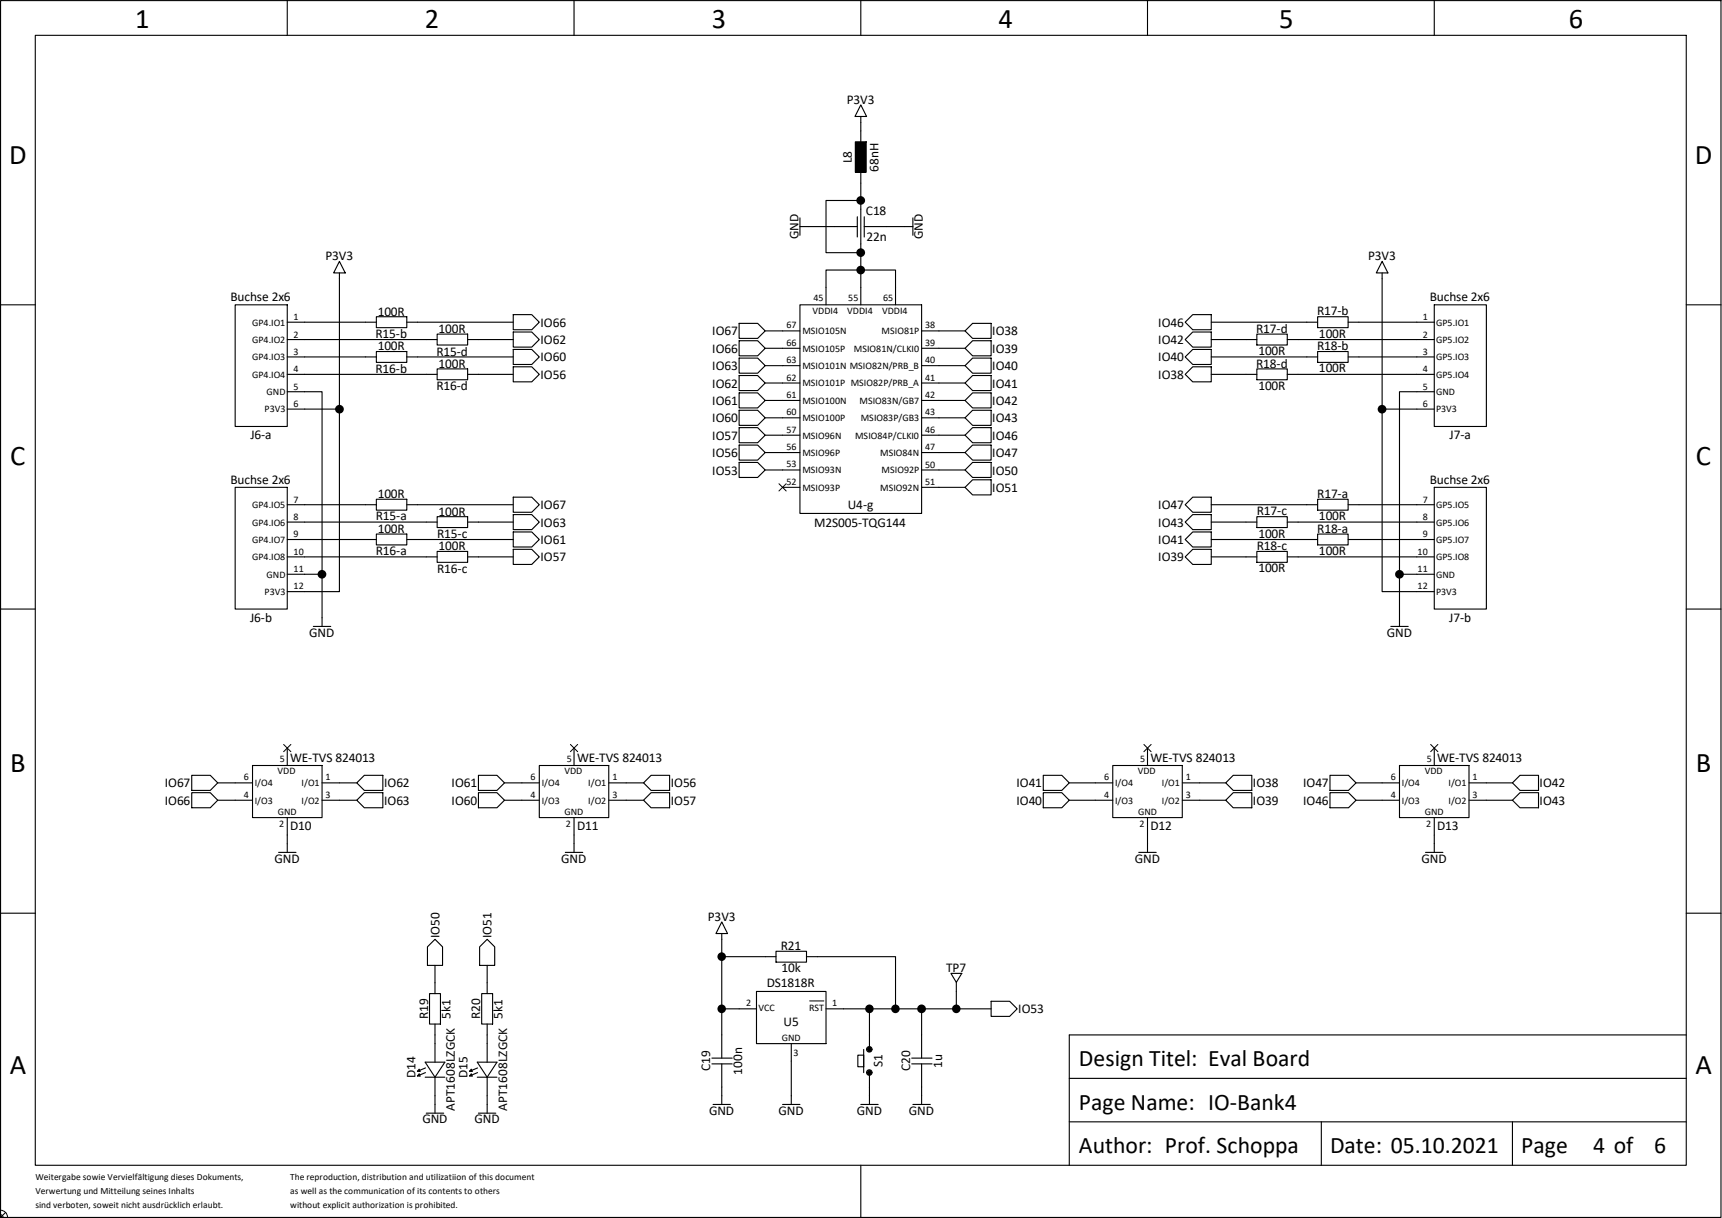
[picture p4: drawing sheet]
<svg xmlns="http://www.w3.org/2000/svg" width="297mm" height="210mm" viewBox="0 0 297 210" stroke-linecap="round" stroke-linejoin="round" font-family="sans-serif">
<g fill="none" stroke="#000" stroke-width=".19">
<path d="M.1 .1h296.7v209.8h-296.7zM6.1 6.1h284.7v194.8h-284.7zM49.5 .1v6M99 .1v6M148.5 18.1l1 2h-2zM148.5 .1v6M197.9 .1v6M247.4 .1v6M138 39.1h9.9M138 37.6v3M147.5 24.5h1.9v5.2h-1.9zM147.9 37.4v3.5"/>
<path d="M148.5 34.6h-6v9h6M148.5 20.1v4.4M148.5 29.7v22.9M149.1 39.1h8.4M149.1 37.4v3.5M157.5 37.6v3M.1 52.6h6M40.6 52.6h8.9v20.9h-8.9zM49.5 55.6h15.4M49.5 58.5h25.9M58.5 45.1l1 2h-2zM58.5 47.1v23.4"/>
<path d="M64.9 54.6h5.3v1.9h-5.3zM70.2 55.6h18.3M75.4 57.6h5.3v1.9h-5.3zM80.7 58.5h7.8M88.5 57.2h3.2l1.3 1.3-1.3 1.4h-3.2zM88.5 54.3h3.2l1.3 1.3-1.3 1.3h-3.2zM127.5 55.8h3.2l1.3 1.3-1.3 1.2h-3.2zM127.5 58.8h3.2l1.3 1.3-1.3 1.3h-3.2zM132 57.1h6M138 52.6h21v35.9h-21zM142.5 52.6v-6h12v6M159 57.1h7.4"/>
<path d="M166.4 57.1l1.4-1.3h3.1v2.5h-3.1zM204.4 55.6l1.3-1.3h3.2v2.6h-3.2zM204.4 58.5l1.3-1.3h3.2v2.7h-3.2zM208.9 55.6h18.4M208.9 58.5h7.9M216.8 57.6h5.2v1.9h-5.2zM222 58.5h25.4M227.3 54.6h5.2v1.9h-5.2zM232.5 55.6h14.9M238.4 45.1l1 2h-2zM238.4 47.1v23.4M247.4 52.6h9v20.9h-9z"/>
<path d="M290.8 52.6h6M49.5 67.5h6v31.5M49.5 61.5h15.4M49.5 64.6h25.9M49.5 70.5h9M58.5 70.5v31.5h-9M64.9 60.6h5.3v1.9h-5.3zM70.2 61.5h18.3M75.4 63.6h5.3v1.9h-5.3zM80.7 64.6h7.8M88.5 60.3h3.2l1.3 1.2-1.3 1.3h-3.2zM88.5 63.2h3.2l1.3 1.4-1.3 1.2h-3.2z"/>
<path d="M127.5 61.7h3.2l1.3 1.3-1.3 1.3h-3.2zM127.5 64.8h3.2l1.3 1.2-1.3 1.3h-3.2zM127.5 67.7h3.2l1.3 1.3-1.3 1.3h-3.2zM127.5 70.7h3.2l1.3 1.3-1.3 1.3h-3.2zM127.5 73.7h3.2l1.3 1.3-1.3 1.3h-3.2zM127.5 76.7h3.2l1.3 1.3-1.3 1.3h-3.2zM127.5 79.7h3.2l1.3 1.3-1.3 1.3h-3.2zM132 60.1h6M132 66h6M132 63h6M132 72h6M132 69h6"/>
<path d="M132 78h6M132 75h6M159 60.1h7.4M159 66h7.4M159 63h7.4M159 72h7.4M159 69h7.4M159 78h7.4M159 75h7.4M166.4 60.1l1.4-1.3h3.1v2.6h-3.1zM166.4 63l1.4-1.3h3.1v2.6h-3.1zM166.4 66l1.4-1.2h3.1v2.5h-3.1z"/>
<path d="M166.4 69l1.4-1.3h3.1v2.6h-3.1zM166.4 72l1.4-1.3h3.1v2.6h-3.1zM166.4 75l1.4-1.3h3.1v2.6h-3.1zM166.4 78l1.4-1.3h3.1v2.6h-3.1zM204.4 61.5l1.3-1.2h3.2v2.5h-3.2zM204.4 64.6l1.3-1.4h3.2v2.6h-3.2zM208.9 61.5h18.4M208.9 64.6h7.9M216.8 63.6h5.2v1.9h-5.2zM222 64.6h25.4M227.3 60.6h5.2v1.9h-5.2zM232.5 61.5h14.9"/>
<path d="M238.4 70.5v31.5h9M238.4 70.5h9M247.4 67.5h-6v31.5M40.6 84h8.9v21h-8.9zM49.5 87h15.4M49.5 90h25.9M49.5 93h15.4M49.5 96h25.9M49.5 99h6M55.5 99v9M64.9 86.1h5.3v1.9h-5.3zM64.9 92.1h5.3v1.9h-5.3z"/>
<path d="M70.2 87h18.3M70.2 93h18.3M75.4 89.1h5.3v1.9h-5.3zM75.4 95.1h5.3v1.9h-5.3zM80.7 90h7.8M80.7 96h7.8M88.5 85.7h3.2l1.3 1.3-1.3 1.3h-3.2zM88.5 91.7h3.2l1.3 1.3-1.3 1.3h-3.2zM88.5 94.7h3.2l1.3 1.3-1.3 1.3h-3.2zM88.5 88.7h3.2l1.3 1.3-1.3 1.3h-3.2zM132 81h6M135 84h3"/>
<path d="M159 84h7.4M159 81h7.4M166.4 81l1.4-1.3h3.1v2.6h-3.1zM166.4 84l1.4-1.3h3.1v2.6h-3.1zM204.4 90l1.3-1.3h3.2v2.6h-3.2zM204.4 87l1.3-1.3h3.2v2.6h-3.2zM204.4 93l1.3-1.3h3.2v2.6h-3.2zM204.4 96l1.3-1.3h3.2v2.6h-3.2zM208.9 87h18.4M208.9 90h7.9M208.9 93h18.4M208.9 96h7.9"/>
<path d="M216.8 89.1h5.2v1.9h-5.2zM216.8 95.1h5.2v1.9h-5.2zM222 90h25.4M222 96h25.4M227.3 86.1h5.2v1.9h-5.2zM227.3 92.1h5.2v1.9h-5.2zM232.5 87h14.9M232.5 93h14.9M241.4 99v9M241.4 99h6M247.4 84h9v21h-9zM.1 105h6"/>
<path d="M54 108h3M239.9 108h3M290.8 105h6M33.1 133.7h3.2l1.3 1.3-1.3 1.3h-3.2zM33.1 136.7h3.2l1.3 1.3-1.3 1.3h-3.2zM37.6 138h6M37.6 135h6M43.6 132h11.9v9h-11.9zM49.5 129v3M55.5 138h6M55.5 135h6M61.5 138l1.3-1.3h3.2v2.6h-3.2z"/>
<path d="M62.8 133.7h3.2v2.6h-3.2l-1.3-1.3zM82.5 133.7h3.2l1.3 1.3-1.3 1.3h-3.2zM82.5 136.7h3.2l1.3 1.3-1.3 1.3h-3.2zM87 138h6M87 135h6M93 132h12v9h-12zM99 129v3M105 138h6M105 135h6M111 135l1.3-1.3h3.2v2.6h-3.2zM111 138l1.3-1.3h3.2v2.6h-3.2zM179.9 136.7h3.2l1.3 1.3-1.3 1.3h-3.2z"/>
<path d="M179.9 133.7h3.2l1.3 1.3-1.3 1.3h-3.2zM184.4 138h7.5M184.4 135h7.5M191.9 132h12v9h-12zM197.9 129v3M203.9 138h7.5M203.9 135h7.5M212.7 136.7h3.2v2.6h-3.2l-1.3-1.3zM212.7 133.7h3.2v2.6h-3.2l-1.3-1.3zM229.4 136.7h3.2l1.3 1.3-1.3 1.3h-3.2zM229.4 133.7h3.2l1.3 1.3-1.3 1.3h-3.2zM233.9 138h7.5"/>
<path d="M233.9 135h7.5M241.4 132h12v9h-12zM247.4 129v3M253.4 138h7.5M253.4 135h7.5M260.9 138l1.3-1.3h3.2v2.6h-3.2zM262.2 133.7h3.2v2.6h-3.2l-1.3-1.3zM.1 157.5h6M48.1 147h2.9M49.5 141v6M97.5 147h3M99 141v6"/>
<path d="M124.5 159l1 2h-2zM196.4 147h3M197.9 141v6M245.9 147h3M247.4 141v6M290.8 157.5h6M73.7 163.3l1.3-1.3 1.3 1.3v3.2h-2.6zM74.1 171.3h1.9v5.3h-1.9zM75 166.5v4.8M75 176.6v6.5M82.7 163.3l1.3-1.3 1.3 1.3v3.2h-2.6zM83.1 171.3h1.9v5.3h-1.9z"/>
<path d="M84 166.5v4.8M84 176.6v6.5M124.5 161v21.4M124.5 174h6M124.5 165h9.3M130.5 171h12v9h-12zM133.8 164h5.3v1.9h-5.3zM136.5 180v10.4M139.1 165h15.4v9M142.5 174h28.4M150 174v6.9M159 174v8.4"/>
<path d="M164 167.8h1.9l-1 1.6zM164.9 169.4v4.6M170.9 172.6h3.2l1.3 1.4-1.3 1.3h-3.2zM290.8 178.4h-106.4v22.5M72.3 184.4l.1 .3h-.4zM72.3 185.2l.1 .3h-.4zM73.3 183.1h3.4l-1.7 2.6zM73.3 185.7h3.4M73.4 184.1l-1.4 .6M73.4 184.9l-1.4 .6M73.5 191.9h3M75 185.7v6.2"/>
<path d="M81.3 184.4l.1 .3h-.4zM81.3 185.2l.1 .3h-.4zM82.3 183.1h3.4l-1.7 2.6zM82.3 185.7h3.4M82.4 184.1l-1.4 .6M82.4 184.9l-1.4 .6M82.5 191.9h3M84 185.7v6.2M122.8 183.4h3.5M122.8 182.4h3.5M123 190.4h3M124.5 183.4v7"/>
<path d="M135 190.4h3M148 181.9h1v2h-1zM148.5 190.4h3M149 180.9v4M150 184.9v5.5M157.3 183.4h3.5M157.3 182.4h3.5M157.5 190.4h3M159 183.4v7M184.4 193.4h106.4M184.4 185.9h106.4M227.9 193.4v7.5"/>
<path d="M260.9 193.4v7.5M148.5 200.9v9"/>
<circle cx="149.9" cy="180.9" r=".47"/>
<circle cx="149.9" cy="184.9" r=".47"/>
</g>
<g fill="#000">
<path d="M147.5 24.5h1.9v5.2h-1.9z" fill-rule="evenodd"/>
<path d="M149.7 184.5h.5l.3 .4-.3 .5h-.5l-.2-.5z" fill-rule="evenodd"/>
<path d="M149.7 180.5h.5l.3 .4-.3 .5h-.5l-.2-.5z" fill-rule="evenodd"/>
<circle cx="148.5" cy="34.6" r=".75"/>
<circle cx="148.5" cy="46.6" r=".75"/>
<circle cx="148.5" cy="43.6" r=".75"/>
<circle cx="58.6" cy="70.6" r=".75"/>
<circle cx="238.4" cy="70.6" r=".75"/>
<circle cx="55.5" cy="99" r=".75"/>
<circle cx="241.4" cy="99" r=".75"/>
<circle cx="124.5" cy="164.9" r=".74"/>
<circle cx="124.5" cy="173.9" r=".74"/>
<circle cx="150" cy="173.9" r=".74"/>
<circle cx="154.4" cy="173.9" r=".74"/>
<circle cx="159" cy="174" r=".75"/>
<circle cx="164.9" cy="173.9" r=".74"/>
</g>
<g fill="none" stroke="#000" stroke-width=".17">
<path d="M134.4 83.4l1.2 1.3M135.6 83.4l-1.2 1.3M48.9 128.4l1.3 1.2M50.2 128.4l-1.3 1.2M98.4 128.4l1.2 1.2M99.6 128.4l-1.2 1.2M197.3 128.4l1.2 1.2M198.5 128.4l-1.2 1.2M246.8 128.4l1.2 1.2M248 128.4l-1.2 1.2M139.7 172.6h2.4M0 208.7a1.27 1.27 0 0 1 1.3 1.2v.1"/>
<path d="M0 209.4a.51 .51 0 0 1 .5 .5v.1M0 209.8l.2 .2M1 209l-1 1"/>
</g>
<g font-size="4.9">
<text x="23.3" y="4.8">1</text>
<text x="73.3" y="4.8">2</text>
<text x="122.8" y="4.8">3</text>
<text x="172.2" y="4.8">4</text>
<text x="220.6" y="4.8">5</text>
<text x="270.6" y="4.8">6</text>
<text x="1.6" y="28.3">D</text>
<text x="292.3" y="28.3">D</text>
<text x="1.8" y="80.2">C</text>
<text x="292.5" y="80.2">C</text>
<text x="1.8" y="133.2">B</text>
<text x="292.5" y="133.2">B</text>
<text x="1.7" y="185.1">A</text>
<text x="292.4" y="185.1">A</text>
</g>
<g font-size="4.1">
<text x="186.1" y="183.9">Design Titel: Eval Board</text>
<text x="186.1" y="191.3">Page Name: IO-Bank4</text>
<text x="186.1" y="198.8">Author: Prof. Schoppa</text>
<text x="229.4" y="198.8">Date: 05.10.2021</text>
<text x="262.4" y="198.8">Page</text>
<text x="274.8" y="198.8">4 of</text>
<text x="285.3" y="198.8">6</text>
</g>
<g font-size="2.3">
<text x="146" y="17.9">P3V3</text>
<text x="146.9" y="28.2" transform="rotate(-90 146.9 28.2)">L8</text>
<text x="151.5" y="29.6" transform="rotate(-90 151.5 29.6)">68nH</text>
<text x="137.7" y="41.3" transform="rotate(-90 137.7 41.3)">GND</text>
<text x="149.4" y="37">C18</text>
<text x="149.5" y="41.5">22n</text>
<text x="159.2" y="41.3" transform="rotate(-90 159.2 41.3)">GND</text>
<text x="56.1" y="44.8">P3V3</text>
<text x="236" y="44.8">P3V3</text>
<text x="39.8" y="51.9">Buchse 2x6</text>
<text x="246.6" y="51.9">Buchse 2x6</text>
<text x="64.8" y="58.3">R15-b</text>
<text x="65.2" y="54.4">100R</text>
<text x="75.6" y="57.4">100R</text>
<text x="93.2" y="59.3">IO62</text>
<text x="93.2" y="56.3">IO66</text>
<text x="122.9" y="57.8">IO67</text>
<text x="171.2" y="57.8">IO38</text>
<text x="199.8" y="59.3">IO42</text>
<text x="199.8" y="56.3">IO46</text>
<text x="216.7" y="57.4">R17-d</text>
<text x="227.2" y="54.4">R17-b</text>
<text x="227.5" y="58.3">100R</text>
<text x="64.8" y="64.3">R16-b</text>
<text x="65.2" y="60.4">100R</text>
<text x="75.3" y="61.3">R15-d</text>
<text x="75.6" y="63.4">100R</text>
<text x="93.2" y="65.3">IO56</text>
<text x="93.2" y="62.3">IO60</text>
<text x="122.9" y="63.8">IO63</text>
<text x="122.9" y="60.8">IO66</text>
<text x="171.2" y="60.8">IO39</text>
<text x="171.2" y="63.8">IO40</text>
<text x="199.8" y="62.3">IO40</text>
<text x="199.8" y="65.3">IO38</text>
<text x="216.7" y="63.4">R18-d</text>
<text x="217" y="61.2">100R</text>
<text x="227.2" y="60.4">R18-b</text>
<text x="227.5" y="64.2">100R</text>
<text x="75.3" y="67.3">R16-d</text>
<text x="122.9" y="69.8">IO61</text>
<text x="122.9" y="66.8">IO62</text>
<text x="171.2" y="69.8">IO42</text>
<text x="171.2" y="66.8">IO41</text>
<text x="217" y="67.2">100R</text>
<text x="43.2" y="75.7">J6-a</text>
<text x="122.9" y="72.8">IO60</text>
<text x="122.9" y="75.8">IO57</text>
<text x="171.2" y="75.8">IO46</text>
<text x="171.2" y="72.8">IO43</text>
<text x="250" y="75.7">J7-a</text>
<text x="39.8" y="83.4">Buchse 2x6</text>
<text x="122.9" y="78.8">IO56</text>
<text x="122.9" y="81.8">IO53</text>
<text x="171.2" y="81.8">IO50</text>
<text x="171.2" y="78.8">IO47</text>
<text x="246.6" y="83.4">Buchse 2x6</text>
<text x="64.8" y="89.7">R15-a</text>
<text x="65.2" y="85.9">100R</text>
<text x="75.6" y="88.9">100R</text>
<text x="93.2" y="87.8">IO67</text>
<text x="146.2" y="87.7">U4-g</text>
<text x="171.2" y="84.8">IO51</text>
<text x="199.8" y="87.8">IO47</text>
<text x="216.8" y="88.9">R17-c</text>
<text x="227.2" y="85.9">R17-a</text>
<text x="227.5" y="89.7">100R</text>
<text x="64.8" y="95.8">R16-a</text>
<text x="65.2" y="91.9">100R</text>
<text x="75.4" y="92.8">R15-c</text>
<text x="75.6" y="94.9">100R</text>
<text x="93.2" y="93.8">IO61</text>
<text x="93.2" y="90.8">IO63</text>
<text x="140.4" y="90.9">M2S005-TQG144</text>
<text x="199.8" y="90.8">IO43</text>
<text x="199.8" y="93.8">IO41</text>
<text x="216.8" y="94.9">R18-c</text>
<text x="217" y="92.7">100R</text>
<text x="227.2" y="91.9">R18-a</text>
<text x="227.5" y="95.7">100R</text>
<text x="75.4" y="98.8">R16-c</text>
<text x="93.2" y="96.8">IO57</text>
<text x="199.8" y="96.8">IO39</text>
<text x="217" y="98.7">100R</text>
<text x="43.1" y="107.2">J6-b</text>
<text x="250" y="107.2">J7-b</text>
<text x="53.3" y="109.8">GND</text>
<text x="239.2" y="109.8">GND</text>
<text x="50" y="131.4">WE-TVS 824013</text>
<text x="99.5" y="131.4">WE-TVS 824013</text>
<text x="198.4" y="131.4">WE-TVS 824013</text>
<text x="247.9" y="131.4">WE-TVS 824013</text>
<text x="28.4" y="135.8">IO67</text>
<text x="66.3" y="135.8">IO62</text>
<text x="77.9" y="135.8">IO61</text>
<text x="115.7" y="135.8">IO56</text>
<text x="175.3" y="135.8">IO41</text>
<text x="216.1" y="135.8">IO38</text>
<text x="224.7" y="135.8">IO47</text>
<text x="265.6" y="135.8">IO42</text>
<text x="28.4" y="138.8">IO66</text>
<text x="50" y="143.2">D10</text>
<text x="66.3" y="138.8">IO63</text>
<text x="77.9" y="138.8">IO60</text>
<text x="99.5" y="143.2">D11</text>
<text x="115.7" y="138.8">IO57</text>
<text x="175.3" y="138.8">IO40</text>
<text x="198.4" y="143.2">D12</text>
<text x="216.1" y="138.8">IO39</text>
<text x="224.7" y="138.8">IO46</text>
<text x="247.9" y="143.2">D13</text>
<text x="265.6" y="138.8">IO43</text>
<text x="47.4" y="148.8">GND</text>
<text x="96.8" y="148.8">GND</text>
<text x="195.7" y="148.8">GND</text>
<text x="245.2" y="148.8">GND</text>
<text x="75.8" y="161.8" transform="rotate(-90 75.8 161.8)">IO50</text>
<text x="84.8" y="161.8" transform="rotate(-90 84.8 161.8)">IO51</text>
<text x="122.1" y="158.7">P3V3</text>
<text x="134.7" y="163.8">R21</text>
<text x="134.8" y="167.6">10k</text>
<text x="163.2" y="167.5">TP7</text>
<text x="132.2" y="170.1">DS1818R</text>
<text x="73.8" y="175.8" transform="rotate(-90 73.8 175.8)">R19</text>
<text x="77.7" y="175.6" transform="rotate(-90 77.7 175.6)">5k1</text>
<text x="82.8" y="175.8" transform="rotate(-90 82.8 175.8)">R20</text>
<text x="86.7" y="175.6" transform="rotate(-90 86.7 175.6)">5k1</text>
<text x="135.1" y="176.8">U5</text>
<text x="175.6" y="174.7">IO53</text>
<text x="71.7" y="185.9" transform="rotate(-90 71.7 185.9)">D14</text>
<text x="80.6" y="185.9" transform="rotate(-90 80.6 185.9)">D15</text>
<text x="122.5" y="184.7" transform="rotate(-90 122.5 184.7)">C19</text>
<text x="128" y="185.3" transform="rotate(-90 128 185.3)">100n</text>
<text x="152.2" y="184.1" transform="rotate(-90 152.2 184.1)">S1</text>
<text x="157" y="184.7" transform="rotate(-90 157 184.7)">C20</text>
<text x="162.5" y="184.1" transform="rotate(-90 162.5 184.1)">1u</text>
<text x="78.4" y="191.6" transform="rotate(-90 78.4 191.6)">APT1608LZGCK</text>
<text x="87.5" y="191.6" transform="rotate(-90 87.5 191.6)">APT1608LZGCK</text>
<text x="72.9" y="193.7">GND</text>
<text x="81.8" y="193.7">GND</text>
<text x="122.3" y="192.2">GND</text>
<text x="134.3" y="192.2">GND</text>
<text x="147.8" y="192.2">GND</text>
<text x="156.8" y="192.2">GND</text>
</g>
<g font-size="1.7">
<text x="140.3" y="51.9">45</text>
<text x="146.3" y="51.9">55</text>
<text x="152.3" y="51.9">65</text>
<text x="43.5" y="59.1">GP4.IO2</text>
<text x="43.5" y="56.1">GP4.IO1</text>
<text x="50.6" y="55.2">1</text>
<text x="50.6" y="58.2">2</text>
<text x="135.6" y="59.6">66</text>
<text x="135.6" y="56.6">67</text>
<text x="138.4" y="57.7">MSIO105N</text>
<text x="140.2" y="54.1">VDDI4</text>
<text x="146.1" y="54.1">VDDI4</text>
<text x="152.1" y="57.7">MSIO81P</text>
<text x="152.1" y="54.1">VDDI4</text>
<text x="159.6" y="56.6">38</text>
<text x="159.6" y="59.6">39</text>
<text x="245.4" y="58.2">2</text>
<text x="245.4" y="55.2">1</text>
<text x="247.7" y="56.1">GP5.IO1</text>
<text x="247.7" y="59.1">GP5.IO2</text>
<text x="43.5" y="62.1">GP4.IO3</text>
<text x="43.5" y="65.2">GP4.IO4</text>
<text x="50.6" y="61.2">3</text>
<text x="50.6" y="64.2">4</text>
<text x="135.6" y="65.7">62</text>
<text x="135.6" y="62.6">63</text>
<text x="138.4" y="63.6">MSIO101N MSIO82N/PRB_B</text>
<text x="138.4" y="60.7">MSIO105P</text>
<text x="147.3" y="60.7">MSIO81N/CLKI0</text>
<text x="159.6" y="65.7">41</text>
<text x="159.6" y="62.7">40</text>
<text x="245.4" y="64.2">4</text>
<text x="245.4" y="61.2">3</text>
<text x="247.7" y="62.1">GP5.IO3</text>
<text x="247.7" y="65.2">GP5.IO4</text>
<text x="45.6" y="71.1">P3V3</text>
<text x="46" y="68.2">GND</text>
<text x="50.6" y="67.2">5</text>
<text x="50.6" y="70.2">6</text>
<text x="135.6" y="68.6">61</text>
<text x="135.6" y="71.6">60</text>
<text x="138.4" y="66.6">MSIO101P MSIO82P/PRB_A</text>
<text x="138.4" y="69.6">MSIO100N</text>
<text x="148.3" y="69.6">MSIO83N/GB7</text>
<text x="159.6" y="68.6">42</text>
<text x="159.6" y="71.6">43</text>
<text x="245.4" y="67.2">5</text>
<text x="245.4" y="70.2">6</text>
<text x="247.7" y="71.1">P3V3</text>
<text x="247.7" y="68.2">GND</text>
<text x="135.6" y="74.6">57</text>
<text x="135.6" y="77.6">56</text>
<text x="138.4" y="75.6">MSIO96N</text>
<text x="138.4" y="72.6">MSIO100P</text>
<text x="147.5" y="75.6">MSIO84P/CLKI0</text>
<text x="148.5" y="72.6">MSIO83P/GB3</text>
<text x="159.6" y="77.6">47</text>
<text x="159.6" y="74.6">46</text>
<text x="135.6" y="83.6">52</text>
<text x="135.6" y="80.6">53</text>
<text x="138.4" y="78.6">MSIO96P</text>
<text x="138.4" y="81.6">MSIO93N</text>
<text x="151.8" y="78.6">MSIO84N</text>
<text x="152.1" y="81.6">MSIO92P</text>
<text x="159.6" y="83.6">51</text>
<text x="159.6" y="80.6">50</text>
<text x="43.5" y="87.6">GP4.IO5</text>
<text x="50.6" y="89.7">8</text>
<text x="50.6" y="86.7">7</text>
<text x="138.4" y="84.6">MSIO93P</text>
<text x="151.8" y="84.6">MSIO92N</text>
<text x="245.4" y="89.7">8</text>
<text x="245.4" y="86.7">7</text>
<text x="247.7" y="87.6">GP5.IO5</text>
<text x="43.5" y="93.6">GP4.IO7</text>
<text x="43.5" y="90.6">GP4.IO6</text>
<text x="50.6" y="95.7">10</text>
<text x="50.6" y="92.7">9</text>
<text x="244.5" y="95.7">10</text>
<text x="245.4" y="92.7">9</text>
<text x="247.7" y="90.6">GP5.IO6</text>
<text x="247.7" y="93.6">GP5.IO7</text>
<text x="43.5" y="96.6">GP4.IO8</text>
<text x="46" y="99.6">GND</text>
<text x="50.6" y="98.6">11</text>
<text x="50.6" y="101.6">12</text>
<text x="244.5" y="98.6">11</text>
<text x="244.5" y="101.6">12</text>
<text x="247.7" y="99.6">GND</text>
<text x="247.7" y="96.6">GP5.IO8</text>
<text x="45.6" y="102.6">P3V3</text>
<text x="247.7" y="102.6">P3V3</text>
<text x="48.3" y="131.3">5</text>
<text x="97.7" y="131.3">5</text>
<text x="196.6" y="131.3">5</text>
<text x="246.1" y="131.3">5</text>
<text x="42.1" y="134.5">6</text>
<text x="42.1" y="137.6">4</text>
<text x="43.9" y="135.6">I/O4</text>
<text x="47.9" y="133.5">VDD</text>
<text x="52" y="135.6">I/O1</text>
<text x="56.1" y="134.6">1</text>
<text x="56.1" y="137.6">3</text>
<text x="91.5" y="137.6">4</text>
<text x="91.5" y="134.5">6</text>
<text x="93.4" y="135.6">I/O4</text>
<text x="97.4" y="133.5">VDD</text>
<text x="101.5" y="135.6">I/O1</text>
<text x="105.6" y="137.6">3</text>
<text x="105.6" y="134.6">1</text>
<text x="190.5" y="134.5">6</text>
<text x="190.5" y="137.6">4</text>
<text x="192.3" y="135.6">I/O4</text>
<text x="196.3" y="133.5">VDD</text>
<text x="200.4" y="135.6">I/O1</text>
<text x="204.5" y="134.6">1</text>
<text x="204.5" y="137.6">3</text>
<text x="239.9" y="134.5">6</text>
<text x="239.9" y="137.6">4</text>
<text x="241.8" y="135.6">I/O4</text>
<text x="245.7" y="133.5">VDD</text>
<text x="249.9" y="135.6">I/O1</text>
<text x="254" y="137.6">3</text>
<text x="254" y="134.6">1</text>
<text x="43.9" y="138.6">I/O3</text>
<text x="47.9" y="140.5">GND</text>
<text x="48.2" y="142.6">2</text>
<text x="52" y="138.6">I/O2</text>
<text x="93.4" y="138.6">I/O3</text>
<text x="97.4" y="140.5">GND</text>
<text x="97.6" y="142.6">2</text>
<text x="101.5" y="138.6">I/O2</text>
<text x="192.3" y="138.6">I/O3</text>
<text x="196.3" y="140.5">GND</text>
<text x="196.6" y="142.6">2</text>
<text x="200.4" y="138.6">I/O2</text>
<text x="241.8" y="138.6">I/O3</text>
<text x="245.7" y="140.5">GND</text>
<text x="246" y="142.6">2</text>
<text x="249.9" y="138.6">I/O2</text>
<text x="128.7" y="173.5">2</text>
<text x="143.5" y="173.5">1</text>
<text x="130.9" y="174.2">VCC</text>
<text x="134.8" y="179.5">GND</text>
<text x="139.6" y="174.2">RST</text>
<text x="136.9" y="182">3</text>
</g>
<g font-size="1.6">
<text x="6.1" y="203.5">Weitergabe sowie Vervielfältigung dieses Dokuments,</text>
<text x="50" y="203.5">The reproduction, distribution and utilizatiion of this document</text>
<text x="6.1" y="205.9">Verwertung und Mitteilung seines Inhalts</text>
<text x="6.1" y="208.3">sind verboten, soweit nicht ausdrücklich erlaubt.</text>
<text x="50" y="205.9">as well as the communication of its contents to others</text>
<text x="50" y="208.3">without explicit authorization is prohibited.</text>
</g>
</svg>
